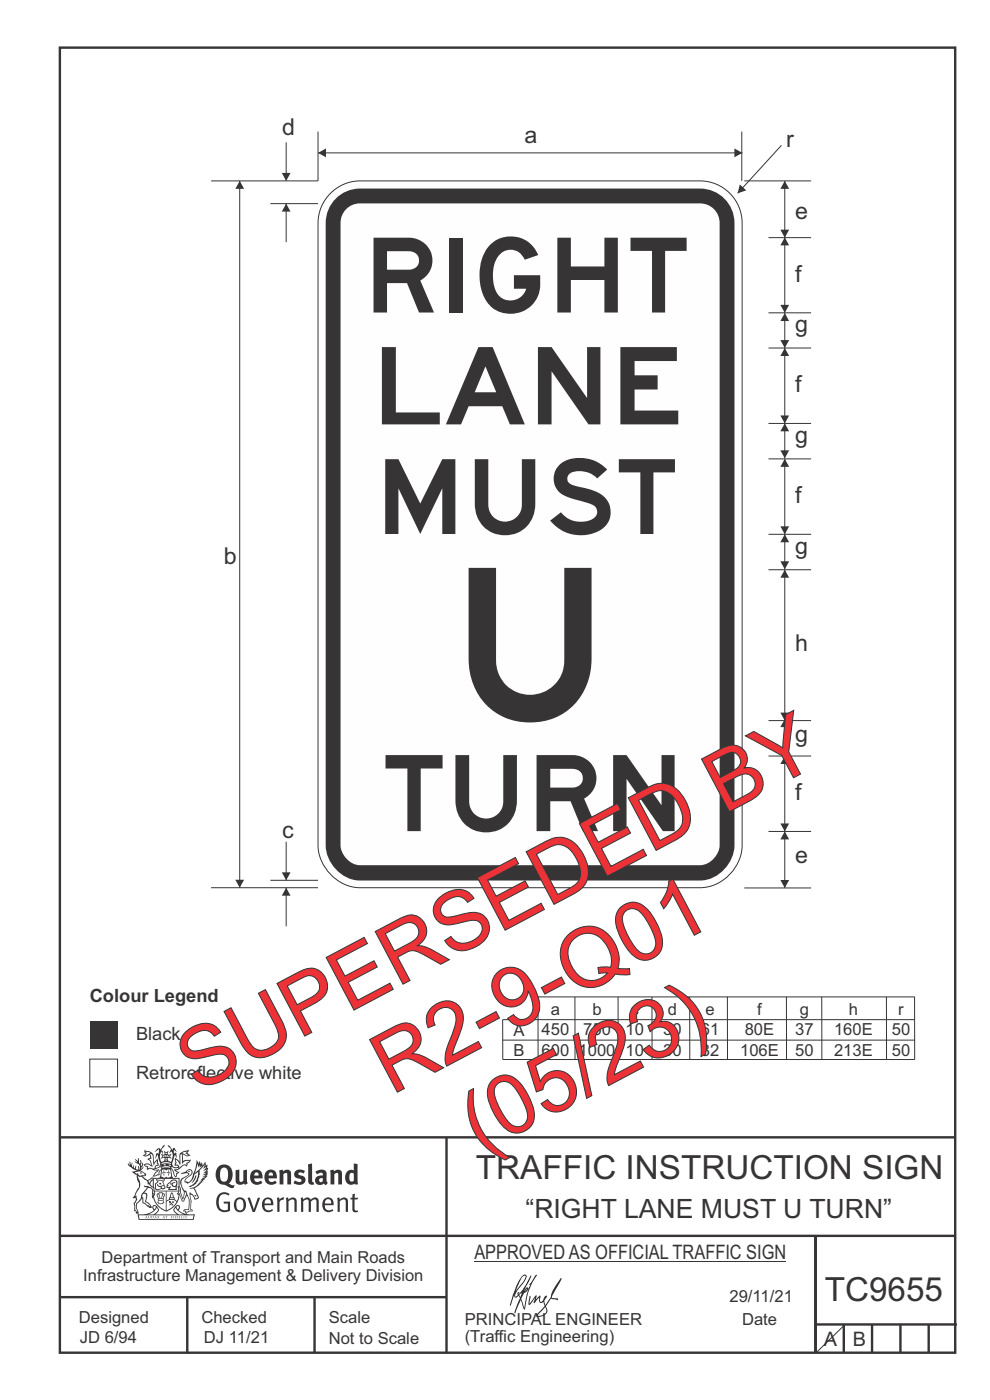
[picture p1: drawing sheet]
<svg xmlns="http://www.w3.org/2000/svg" width="210mm" height="297mm" viewBox="0 0 210 297" stroke-linecap="round" stroke-linejoin="round" font-family="sans-serif">
<path d="M12.7 10.1h189.9v276.9h-189.9z" fill="none" stroke="#373435" stroke-width=".51"/>
<path d="M19.1 216.6h5.8v5.8h-5.8z" fill-rule="evenodd" fill="#373435"/>
<path d="M19.1 224.7h5.8v5.9h-5.8z" fill-rule="evenodd" fill="#fefefe" stroke="#373435" stroke-width=".21"/>
<path d="M122 211.5v13.3M131.1 211.5v13.3M138.3 211.5v13.3M146.3 211.5v13.3M154.3 211.5v13.3M166.8 211.5v13.3M174.3 211.5v13.3M188 211.5l.1 13.3M194 211.5l.1 13.3h-87.4l-.1-8.5h87.5M194.1 211.5h-80v13.3M106.7 220.7h87.4" fill="none" stroke="#373435" stroke-width=".21"/>
<path d="M70.1 41a8.8 8.8 0 0 1 6.3-2.6h72.1a9 9 0 0 1 8.9 8.9v132.1a9.3 9.3 0 0 1-8.9 8.9h-72.1a9.4 9.4 0 0 1-8.9-8.9v-132.1a8.9 8.9 0 0 1 2.6-6.3z" fill-rule="evenodd" fill="#fefefe" stroke="#373435" stroke-width=".21"/>
<path d="M71.6 41.8a7.2 7.2 0 0 1 4.8-1.8h72.1a7.3 7.3 0 0 1 7.3 7.3v132.1a7.8 7.8 0 0 1-7.3 7.4h-72.1a7.8 7.8 0 0 1-7.3-7.4v-132.1a7.3 7.3 0 0 1 2.5-5.5z" fill-rule="evenodd" fill="#373435"/>
<path d="M73.7 44.1a4.1 4.1 0 0 1 2.7-.9h72.1a4.1 4.1 0 0 1 4.2 4.1v132.1a4.6 4.6 0 0 1-4.2 4.2h-72.1a4.6 4.6 0 0 1-4.2-4.2v-132.1a4.2 4.2 0 0 1 1.5-3.2z" fill-rule="evenodd" fill="#fefefe"/>
<path d="M166.5 38.4v12" fill="none" stroke="#373435" stroke-width=".21"/>
<g fill="#373435">
<path d="M166.5 38.4l.9 1.7h-1.9z"/>
<path d="M165.5 48.7h1.9l-.9 1.7z"/>
</g>
<path d="M166.5 66.4v7.4" fill="none" stroke="#373435" stroke-width=".21"/>
<g fill="#373435">
<path d="M166.5 66.4l.9 1.7h-1.9z"/>
<path d="M165.5 72.1h1.9l-.9 1.7z"/>
</g>
<path d="M166.5 89.8v7.4" fill="none" stroke="#373435" stroke-width=".21"/>
<g fill="#373435">
<path d="M166.5 89.8l.9 1.7h-1.9z"/>
<path d="M165.5 95.5h1.9l-.9 1.7z"/>
</g>
<path d="M166.5 113.4v7.4" fill="none" stroke="#373435" stroke-width=".21"/>
<g fill="#373435">
<path d="M166.5 113.4l.9 1.7h-1.9z"/>
<path d="M165.5 119.1h1.9l-.9 1.7z"/>
</g>
<path d="M166.5 73.8v16" fill="none" stroke="#373435" stroke-width=".21"/>
<g fill="#373435">
<path d="M165.5 88.2h1.9l-.9 1.6z"/>
<path d="M166.5 73.8l.9 1.7h-1.9z"/>
</g>
<path d="M166.5 50.4v16" fill="none" stroke="#373435" stroke-width=".21"/>
<g fill="#373435">
<path d="M165.5 64.7h1.9l-.9 1.7z"/>
<path d="M166.5 50.4l.9 1.7h-1.9z"/>
</g>
<path d="M166.5 120.9v32" fill="none" stroke="#373435" stroke-width=".21"/>
<g fill="#373435">
<path d="M165.5 151.2h1.9l-.9 1.7z"/>
<path d="M166.5 120.9l.9 1.7h-1.9z"/>
</g>
<path d="M166.5 176.4v12" fill="none" stroke="#373435" stroke-width=".21"/>
<g fill="#373435">
<path d="M166.5 176.4l.9 1.7h-1.9z"/>
<path d="M165.5 186.7h1.9l-.9 1.7z"/>
</g>
<path d="M166.5 152.6v7.8" fill="none" stroke="#373435" stroke-width=".21"/>
<g fill="#373435">
<path d="M165.5 158.7h1.9l-.9 1.7z"/>
<path d="M166.5 152.6l.9 1.7h-1.9z"/>
</g>
<path d="M166.5 97.4v16" fill="none" stroke="#373435" stroke-width=".21"/>
<g fill="#373435">
<path d="M165.5 111.7h1.9l-.9 1.7z"/>
<path d="M166.5 97.4l.9 1.6h-1.9z"/>
</g>
<path d="M166.5 160.4v16" fill="none" stroke="#373435" stroke-width=".21"/>
<g fill="#373435">
<path d="M166.5 160.4l.9 1.7h-1.9z"/>
<path d="M165.5 174.7h1.9l-.9 1.7z"/>
</g>
<path d="M50.9 38.4v149.9" fill="none" stroke="#373435" stroke-width=".21"/>
<g fill="#373435">
<path d="M49.9 186.7h1.9l-.9 1.6z"/>
<path d="M50.9 38.4l.9 1.7h-1.9z"/>
</g>
<path d="M60.7 30.2v8.2" fill="none" stroke="#373435" stroke-width=".21"/>
<path d="M59.8 36.7h1.8l-.9 1.7z" fill="#373435"/>
<path d="M60.7 178.6v8.2" fill="none" stroke="#373435" stroke-width=".21"/>
<path d="M59.8 185.1h1.8l-.9 1.7z" fill="#373435"/>
<path d="M60.7 43.2v8.2" fill="none" stroke="#373435" stroke-width=".21"/>
<path d="M60.7 43.2l.9 1.7h-1.8z" fill="#373435"/>
<path d="M60.7 188.3v8.2" fill="none" stroke="#373435" stroke-width=".21"/>
<path d="M60.7 188.3l.9 1.7h-1.8z" fill="#373435"/>
<g fill="none" stroke="#373435" stroke-width=".21">
<path d="M44.8 38.4h22.7M67.5 32.4h90M157.9 38.4h14.2M57.4 43.2h10.1M163 50.4h9.1M163 66.4h9.1M163 73.8h9.1M163 89.8h9.1M163 97.4h9.1M163 113.4h9.1M163 120.9h9.1M163 152.9h9.1"/>
<path d="M163 160.4h9.1M163 176.4h9.1M44.8 188.3h22.7M57.4 186.8h10.1M157.9 188.4h14.2"/>
</g>
<g fill="#373435">
<path d="M67.5 32.4l1.7-.9v1.9z"/>
<path d="M155.8 31.5l1.7 .9-1.7 1z"/>
</g>
<path d="M67.5 27.9v10.5M157.4 27.9v10.5M165.8 30.8l-9.3 10.2" fill="none" stroke="#373435" stroke-width=".21"/>
<path d="M156.9 39.1l1.4 1.3-1.8 .6z" fill="#373435"/>
<path d="M12.7 241.3h190M94.7 241.4v45.8M12.7 275.2h82M12.7 262.2h190.1M39.7 275.2v12M66.7 275.2v12M173 262.2v24.8M173 281h30M179 281v6M185 281v6M191 281v6M197 281v6" fill="none" stroke="#373435" stroke-width=".51"/>
<g fill="#373435">
<path d="M47 247.9a2.55 2.55 0 0 0 .1 2.7l.3 .1a.81 .81 0 0 0 .9-.9l.1-.6a1.04 1.04 0 0 0-1.1-1.4zM46.4 247.5a1.82 1.82 0 0 1 2-.2 1.82 1.82 0 0 1 .9 1.9 2.29 2.29 0 0 1-.8 1.9l.7 .4h.6l-.2 .5a2.87 2.87 0 0 1-2-.6 2.12 2.12 0 0 1-1.7-3.2z" fill-rule="evenodd"/>
<path d="M50 248.3l.8-.2v2a.46 .46 0 0 0 .2 .6 .46 .46 0 0 0 .6-.2v-2.2l.8-.2v2.4l.2 .6-.6 .3-.2-.3a1.02 1.02 0 0 1-1.2 .2 1.02 1.02 0 0 1-.6-1z" fill-rule="evenodd"/>
<path d="M54.1 248.9l-.2 .5h1a.49 .49 0 0 0-.2-.6 .49 .49 0 0 0-.6 .1zM53.4 248.6a1.34 1.34 0 0 1 1.7-.3 1.34 1.34 0 0 1 .6 1.5v.2h-1.8a.77 .77 0 0 0 .6 .8 .77 .77 0 0 0 .9-.3l.3 .4a1.59 1.59 0 0 1-2.1 .2 1.59 1.59 0 0 1-.5-2z" fill-rule="evenodd"/>
<path d="M57.1 248.9l-.1 .5h.9a.49 .49 0 0 0-.2-.6 .49 .49 0 0 0-.6 .1zM56.5 248.6a1.34 1.34 0 0 1 1.6-.3 1.34 1.34 0 0 1 .6 1.5v.2h-1.7a.77 .77 0 0 0 .5 .8 .77 .77 0 0 0 .9-.3l.3 .4a1.59 1.59 0 0 1-2.1 .2 1.59 1.59 0 0 1-.4-2z" fill-rule="evenodd"/>
<path d="M59.2 248.3l.7-.2 .1 .4a.95 .95 0 0 1 1.1-.3 .95 .95 0 0 1 .6 .8v2.3h-.8v-2.3a.46 .46 0 0 0-.8 .1v2.2h-.8z" fill-rule="evenodd"/>
<path d="M62.6 248.5a1.75 1.75 0 0 1 2.1-.1l-.3 .6-.5-.2a.43 .43 0 0 0-.6 .2l.4 .4a1.04 1.04 0 0 1 1.1 1.1 1.04 1.04 0 0 1-1.3 .9l-1.2-.4 .2-.6 1.1 .4 .4-.4a.88 .88 0 0 0-1.1-.5l-.3-.2-.2-.4z" fill-rule="evenodd"/>
<path d="M65.3 247l.9-.2v3.8l.3 .2 .2 .5a.88 .88 0 0 1-1-.1 .88 .88 0 0 1-.3-.9z" fill-rule="evenodd"/>
<path d="M67.9 250a.43 .43 0 0 0-.1 .7 .43 .43 0 0 0 .7-.1v-.7zM66.9 248.6a1.7 1.7 0 0 1 2.3 .1l.1 1.9 .3 .4-.5 .4-.4-.3a1.03 1.03 0 0 1-1.7-.1 1.03 1.03 0 0 1 .8-1.6h.7v-.4a.8 .8 0 0 0-1.3 .2z" fill-rule="evenodd"/>
<path d="M70 248.3l.7-.2 .1 .4a.95 .95 0 0 1 1.1-.3 .95 .95 0 0 1 .6 .8v2.3h-.7l-.1-2.3a.46 .46 0 0 0-.8 .1v2.2h-.8z" fill-rule="evenodd"/>
<path d="M74.4 248.9a1.48 1.48 0 0 0 0 1.7l.4 .1 .3-.2v-1.5l-.3-.2zM75 246.8l.8 .2 .2 4.3h-.8v-.2a1.26 1.26 0 0 1-1.5 .1 1.26 1.26 0 0 1-.5-1.4 1.29 1.29 0 0 1 .5-1.3 1.29 1.29 0 0 1 1.4-.1z" fill-rule="evenodd"/>
<path d="M46.5 253.3a1.72 1.72 0 0 1 2.2 .1l-.2 .3a1.24 1.24 0 0 0-1.5-.2 1.24 1.24 0 0 0-.6 1.3 1.49 1.49 0 0 0 1.3 2l.6-.2v-1.2h-.8l-.1-.5h1.4v2a1.93 1.93 0 0 1-2.3-.1 1.93 1.93 0 0 1-.6-2.2l.2-.7z" fill-rule="evenodd"/>
<path d="M50.4 254.6a1.65 1.65 0 0 0 .3 2.2 .99 .99 0 0 0 .9-1.5 .78 .78 0 0 0-.3-.8 .78 .78 0 0 0-.9 .1zM50.1 254.3a1.33 1.33 0 0 1 1.5 0 1.33 1.33 0 0 1 .6 1.4 1.31 1.31 0 0 1-1.3 1.5 1.31 1.31 0 0 1-1.3-1.6l.1-.5z" fill-rule="evenodd"/>
<path d="M52.5 254.1l.5-.1 .9 2.6 .8-2.5h.5l-1.1 3h-.5z" fill-rule="evenodd"/>
<path d="M56.3 254.6l-.2 .7h1.4a.7 .7 0 0 0-.3-.8 .7 .7 0 0 0-.9 .1zM55.9 254.5a1.22 1.22 0 0 1 1.6-.3 1.22 1.22 0 0 1 .5 1.5h-1.9a.93 .93 0 0 0 .5 1 .93 .93 0 0 0 1.1-.2l.2 .3a1.43 1.43 0 0 1-1.8 .1 1.43 1.43 0 0 1-.5-1.7z" fill-rule="evenodd"/>
<path d="M58.7 254.2l.5-.2 .1 .5 .4-.3 .6-.1-.2 .5a.66 .66 0 0 0-.8 .6v1.9h-.5z" fill-rule="evenodd"/>
<path d="M60.6 254.2l.5-.2 .1 .5a.94 .94 0 0 1 1-.4 .94 .94 0 0 1 .7 .7v2.3h-.4l-.1-2.5a.81 .81 0 0 0-1.2 .3v2.2h-.5z" fill-rule="evenodd"/>
<path d="M63.8 254.2l.4-.2 .1 .5 .4-.3a.78 .78 0 0 1 1.2 .3 .9 .9 0 0 1 1-.5 .9 .9 0 0 1 .7 .9v2.2h-.5v-2.4a.67 .67 0 0 0-1.1 .2v2.2h-.5v-2.3l-.4-.3-.8 .4v2.2h-.4z" fill-rule="evenodd"/>
<path d="M69.1 254.6l-.2 .7h1.4a.7 .7 0 0 0-.3-.8 .7 .7 0 0 0-.9 .1zM68.7 254.5a1.22 1.22 0 0 1 1.6-.3 1.22 1.22 0 0 1 .5 1.5h-1.9a.93 .93 0 0 0 .5 1 .93 .93 0 0 0 1.1-.2l.2 .3a1.44 1.44 0 0 1-1.8 .1 1.44 1.44 0 0 1-.5-1.7z" fill-rule="evenodd"/>
<path d="M71.5 254.2l.5-.2 .1 .5a.94 .94 0 0 1 1-.4 .94 .94 0 0 1 .7 .7v2.3h-.5l-.1-2.5a.81 .81 0 0 0-1.1 .3v2.2h-.5z" fill-rule="evenodd"/>
<path d="M74.8 253.4l.5-.1-.1 .8h.8l-.2 .4h-.6v2.2l.2 .1h.5l.1 .3a.75 .75 0 0 1-1.3-.6v-2h-.3v-.4h.3z" fill-rule="evenodd"/>
<path d="M30.8 244.3l1.1 .3-.9 .5-.3 .1 .5-.6zM31.8 244.9l.3-.1a2.44 2.44 0 0 1 .4 2l.1 .5 .7-1-.1 .5 .2 .3a.57 .57 0 0 0-.6 .8l-.9-.1-.5 .1 .1-.5-.8-.2 .7-.2 .9 .5 .1-.1-.5-1.3-.3-.1 .5-.1zM30.8 243.9l-.2 .5 .3 .3-.6 .4a1.04 1.04 0 0 0 1.4-.1l.2 .7h-.4l-.2 .4a.94 .94 0 0 1 .8 1.1l-.2-.1a1.16 1.16 0 0 0-1.4-.1l.2 .4 .5 .2v.5l.2 .2 .1-.2a.94 .94 0 0 1 1.1 .2h.9l-1.2 1.3a1.13 1.13 0 0 0 1.1-.3h.5l-.1-.5 .5-.7a.83 .83 0 0 0-.6 1.1l-.3-.1-.7 .3 1.1-1.3-.5 .1-.6-.1 1.3-.5-.1-.1-.9 .3 .1-.3 .1-.2 .4 .1 .1-.3-.2-.4v-.6l-.2-.3-.7 .9v-.7a1.42 1.42 0 0 0-1.6-1.8z" fill-rule="evenodd"/>
<path d="M38.6 244.7l.4-.3 .7-.1-.5 .4 .8 .4h-.4zM38.3 244.9h.3v2a1.68 1.68 0 0 1 1.6-.7l-.8 .5 .1 .5a1.1 1.1 0 0 0-1.5 .6v-.4l-.3-.3h-.4l.2-.4-.2-.7a1.42 1.42 0 0 1 .8 1.1l.2-.1zM37.2 245.6v1l-.1 .3v.5l.5-.1 .2 .2a.96 .96 0 0 1-1.1-.1l-.2 .1a1.06 1.06 0 0 0 1.3 .2v.1a.72 .72 0 0 1-.9 .2l.3 .5 .5 .3-.4 .1v.7l-.3-.4-.4-1.1-.4-.4 .5 .9a1.54 1.54 0 0 0 .6 1.2l.2-.3a.58 .58 0 0 1 .5-.7l.1-.2h-.3l-.5-.3 1-.5a.93 .93 0 0 1 1.1-.5l.1 .2 .2-.1 .1-.5a.99 .99 0 0 0 .7-.9l-1.4 .1-.3 .3v-1.5l.8 .4 .9-.3h-.3l-.5-.4 .4-.7-.7 .2a1.46 1.46 0 0 0-1.3 2.1v.4l-.2-.4z" fill-rule="evenodd"/>
<path d="M35.7 248.4h.2l-.1 .4 .3 .1h-.3l-.1 .5v-.5l-.3-.1h.3z" fill-rule="evenodd"/>
<path d="M34.7 248.4h.2l-.1 .4h.3l-.3 .1v.5l-.1-.5h-.3l.3-.1z" fill-rule="evenodd"/>
<path d="M34.4 248.2a.57 .57 0 0 1 .9 .2 .57 .57 0 0 1 .8-.2l.2 1.4-.1 .1a.57 .57 0 0 1-.9-.1 .69 .69 0 0 1-1.1 0zM34.2 247.5l-.2 2.1-.2 .4h2.9l-.2-.4-.2-2.1h-.2v.3l-.8-.1-.9 .1v-.3z" fill-rule="evenodd"/>
<path d="M34.3 251.8a.3 .3 0 0 0 .6 0 .3 .3 0 0 0-.6 0zM33.3 250.4l.4 .3-.4 .3a.79 .79 0 0 0 .1 1.3l.7-.2-.1-.3a.55 .55 0 0 1-.7-.6h.2l.1 .3 .4 .1 .7-.1-.3-.8 .4-.3-.8 .1zM33 250.1l1.2 .2 .8-.2-.4 .7 .5 1.1a.56 .56 0 0 1-.8 .3l-.2 .1a.73 .73 0 0 1-1 .1 .73 .73 0 0 1-.2-.9v-.4l.5-.4z" fill-rule="evenodd"/>
<path d="M35.7 251.3l.6-.5a.58 .58 0 0 1 1-.1 .58 .58 0 0 1-.4 .9l-.3-.3a.43 .43 0 0 1 .6-.3v-.1a.57 .57 0 0 0-.8 .2l-.2-.1-.2 .2 .4 .1a.55 .55 0 0 0 .9 .5v.5h-1.3l.3-.4-.1-.2-.6 .2 .2-.3-.2-.1zM35.5 251.2l-.1 .2a.39 .39 0 0 0 .1 .7l.4-.1-.2 .5h1.8v-.8a.86 .86 0 0 0-.1-1.3 .86 .86 0 0 0-1.3 .3z" fill-rule="evenodd"/>
<path d="M36 254.2h.9v.2h-.9zM36.4 253.2l.3 .8h-.5zM36.4 252.9l-.3 .5-.1 .6h-.2v.5l-.6 .3 .1 .2a1.48 1.48 0 0 1 2.2 .1l.1-.1-.5-.5v-.5h-.2l-.1-.6z" fill-rule="evenodd"/>
<path d="M35.9 254.8l.3 .1 .1 .4 .3-.3-.1-.2a.38 .38 0 0 1 .4 .5l-.2-.2-.2 .3 .3 .2-.3 .2-.2-.3-.3 .3-.1-.1 .3-.4-.1-.1-.1 .1z" fill-rule="evenodd"/>
<path d="M34.6 253.4h.2v.2l-.3 .7-.2-.1zM33.7 254.7h.8l.1 .2a.55 .55 0 0 1-.9 .4l.1-.2h-.2zM33.4 253.4h.2l.3 .8-.2 .1zM33.6 254.4h.8l.2 .1-.8 .1zM33.8 253.2h.6l-.2 1h-.2zM33.4 253.2l-.2 .3 .4 1.2a.48 .48 0 0 0-.1 .5 .48 .48 0 0 0 .4 .3l.6-.1a.49 .49 0 0 0 .2-.7l.3-1.2-.2-.3a1.42 1.42 0 0 0-1.4 0z" fill-rule="evenodd"/>
<path d="M33.7 251h.5v.3h-.3z" fill-rule="evenodd"/>
<path d="M41.4 249.5l.3-.2-.3 .9-.5 .7h-.3l.5-.7z" fill-rule="evenodd"/>
<path d="M39.7 248.4l.4-.2 .5 .2a.88 .88 0 0 1-.6 1.1 1.22 1.22 0 0 0-.8 1.4l.4 .1a.72 .72 0 0 0 1-.4l.5-.8 .1-.6 .8-.6v.3a2.85 2.85 0 0 1-2 2.8l.1 .1a2.13 2.13 0 0 0 1.9-1.4v-.3a2.01 2.01 0 0 0 .3-1.8l1.1-1.3-.4 1 .7-.5-.7 1 .9-.4-.9 .9 .8-.2-.9 .5 .8-.1-.9 .5h.8l-.8 .2 .3 .2h-.5l.2 .4-.3-.1 .1 .3h-.3l.1 .3h-.2a2.16 2.16 0 0 1-1.9 1v.2h.5a.76 .76 0 0 1 .7 .7l.5 1.2-.6 .2a1.45 1.45 0 0 0-1.2-1.3l.2 1.8v1.9l.3 .2a1.07 1.07 0 0 0-1.2 .4v-.3l-.5-.2a.87 .87 0 0 1 1.1 0l.1-.8a4.4 4.4 0 0 0-.6-3.1l-.1-.3h-.2a2.16 2.16 0 0 1-.8-2.2l.3-.3 1.3-.8a.55 .55 0 0 0-.5-.7zM37.9 251.8a.76 .76 0 0 1 .3 1.1l.6 1.6 .4-1.6h.1a.61 .61 0 0 1 0 .9l-.3 .9h-.3l-.6-1.6-.3 .2a1.18 1.18 0 0 0 .1-1.5zM41.9 246.9l.2 .8 .2-.5 .1 .6 .3-.5a1.9 1.9 0 0 1-1.1 1.4l-.3 .2zM38.3 249l1.4-.1 .1 .1v.3l-.4 .3a1.26 1.26 0 0 0-1 1.9l.2 .7a1.84 1.84 0 0 1 .2 2l-.5-1.3a.96 .96 0 0 0-.4-1.3l-.3 .3a.78 .78 0 0 1-.1 1.3l.1 .2h.5l.3 1.1a.38 .38 0 0 0 .2 .4 .38 .38 0 0 0 .5-.1l.5-1.2a2.94 2.94 0 0 1 .4 2.5v.5h-.8l-.3 .3v.2l.4-.1 .1 .4 .2 .1a1.02 1.02 0 0 1 1.3-.4l-.1-.4-.3-.2 .1-1.7-.2-1.4 .1 .1a1.14 1.14 0 0 1 .7 .9 .63 .63 0 0 0 .9-.2 .63 .63 0 0 0-.2-.8l-.7-1.3 1-.6 .2-.3 .2-.1v-.2h.3l-.1-.3h.4l-.2-.3 .5-.1-.2-.2 .6-.4 .1-.2-.3 .1 .5-.6-.3 .1 .2-.6-.3 .2 .3-.5v-.4l-.3 .2 .2-.6v-.2l-.4 .2-.1-.8-.6 .8-.1-.7-.2 .5-.3-.8-.1 .6-.5-.8-.2 1.4-.6 1.9a1.81 1.81 0 0 1-.9 1.4l-.7-.2a1.75 1.75 0 0 1 1.2-1.2 .75 .75 0 0 0 .1-1.3 .75 .75 0 0 0-1.2 .5z" fill-rule="evenodd"/>
<path d="M41.2 253.6l.3-.1 .2 .3h-.4z" fill-rule="evenodd"/>
<path d="M29.4 257.8h11.7l-.2 .8h-11.3zM31.4 257.7l.5-.2a2.48 2.48 0 0 0 1.3-1.3l.3 .6-.5 .6-.5 .3zM32.6 256l.3-.1 .1 .1-.2 .6zM37.2 256.2a2.65 2.65 0 0 0 1.9 1.5h-1.1l-.5-.3-.5-.6zM37.5 256l.1-.1 .3 .1-.2 .6zM29.2 257.6l.2 1.2h11.7l.2-1.1-.2-.1a4.1 4.1 0 0 1-3.2-.8l.2-.4-.1-.6a1.06 1.06 0 0 0-1.2 .9l.2 .4 .6 .6h-4.7l.2-.2a.84 .84 0 0 0 .6-.7 .84 .84 0 0 0-.4-.9l-.3-.2-.5 .1-.1 .6 .2 .4a4.2 4.2 0 0 1-3.4 .8z" fill-rule="evenodd"/>
<path d="M31 258.1l.1 .2h-.2zM31 258l-.2 .5 .3-.1 .2 .1z" fill-rule="evenodd"/>
<path d="M31.4 258h.2v.4a.25 .25 0 0 0 .3-.1 .25 .25 0 0 0-.1-.3h.1a.29 .29 0 0 1 0 .4 .29 .29 0 0 1-.4 0 .29 .29 0 0 1 0-.4z" fill-rule="evenodd"/>
<path d="M32.2 258h.1a.22 .22 0 0 1 .3 .2 .22 .22 0 0 1-.4 .2zM32.1 258v.5a.33 .33 0 0 0 .5-.1 .33 .33 0 0 0-.1-.4 .33 .33 0 0 0-.4 0z" fill-rule="evenodd"/>
<path d="M33 258.1l.1 .2h-.2zM33 258l-.3 .5 .4-.1 .2 .1z" fill-rule="evenodd"/>
<path d="M33.4 258h.1l.1 .2 .2-.2-.2 .2 .2 .3-.2-.2-.1 .2h-.2l.3-.3z" fill-rule="evenodd"/>
<path d="M34.7 258.1l.1 .2h-.2zM34.7 258l-.2 .5 .3-.1 .2 .1z" fill-rule="evenodd"/>
<path d="M35.1 258h.4h-.2l.1 .5h-.2v-.5z" fill-rule="evenodd"/>
<path d="M36.3 258h.3h-.2v.2h.2h-.2l.1 .3h-.2z" fill-rule="evenodd"/>
<path d="M36.8 258h.2v.5h-.2z" fill-rule="evenodd"/>
<path d="M37.3 258a.22 .22 0 0 1 .3 .2 .22 .22 0 0 1-.3 .2zM37.2 258v.5a.33 .33 0 0 0 .4-.1 .33 .33 0 0 0 0-.4 .33 .33 0 0 0-.4 0z" fill-rule="evenodd"/>
<path d="M37.9 258h.3h-.2v.2h.2h-.2l.1 .2 .1 .1h-.3z" fill-rule="evenodd"/>
<path d="M38.4 258h.2v.4l.1 .1h-.3z" fill-rule="evenodd"/>
<path d="M38.9 258h.2v.5h-.2z" fill-rule="evenodd"/>
<path d="M39.4 258h.2l-.2 .1 .2 .3-.1 .1h-.2v-.1h.2z" fill-rule="evenodd"/>
<path d="M34.3 246.8a1.51 1.51 0 0 1 2 .2 2.67 2.67 0 0 0-2.1 0zM35.7 247l.5 .2 .1 .2-.5-.1zM34.6 247.1l.5-.1 .1 .2-.4 .1zM34.1 247.3l.2 .1-.2 .1zM35 246.3l.3-.2 .2 .2zM34.9 245.1h.3v.4h-.2zM35 244.5l.3 .2 .2-.2-.1 .4h-.3zM35.1 245.7h.3l.1 .4-.2-.2-.3 .2zM35.4 245.1h.2l-.1 .4h-.2zM34.5 245.1l.2 .1 .1 .2-.3 .2 .1-.3zM35.8 245.2l.2-.1-.1 .2 .1 .3-.3-.2zM32.8 244.3l.9-.5v1l-.2-.1-.4 .1-.2 1.1 .5-1 .2 .9a1.84 1.84 0 0 1 .2 1.7l.4 .1a2.48 2.48 0 0 1 2.2 .1l.3-.3-.2-.6 .7-1.8 .4 .6-.3-1-.1-.1-.3 .3v-.9l.6 .4-.5-.7-.3 .1-.1 .3-.6-.8-.4-.3 .1 .4 .6 .6-.4 .8 .4-.4a2.06 2.06 0 0 1 0 2.2l-.6-.2-.2-.6 .2-.1 .7 .2-.3-.5 .3-.5-.6 .2-.3-.1 .3-.8-.5 .4-.6-.4 .3 .8-.2 .1-.7-.2 .3 .5-.3 .5 .7-.2 .2 .1-.2 .6-.6 .3a2.02 2.02 0 0 1 .1-2.3l.2 .5v-.6l-.3-.1 .8-1.2-.5 .3-.5 .7-.1-.3a.8 .8 0 0 0-.9 .5z" fill-rule="evenodd"/>
<path d="M29.3 249.5l.2 .2a.61 .61 0 0 1 .9 .3l.2 .2a.8 .8 0 0 1 .7 1l.3 .1 .6 .6a1 1 0 0 1 .5 1l-.1 .7v-.5h-.1a.96 .96 0 0 0-.8-1.3l-.3-.2h-.6l-.1-.1-.2 .1 .2 .3h.5l-1.1 1.4-.2 .9-.4 .6a1.33 1.33 0 0 0-.5 1.8l.1 .5a1.26 1.26 0 0 1-.4-1.4l-.1-.4a1.56 1.56 0 0 0 .3-1.7l-.2 .2 .2-.5a3.2 3.2 0 0 0 .6-3zM30.4 253.3h.4a2.06 2.06 0 0 1 0 1.6l.7 .5 .4 .5-.6-.2-.9-.6v-.9a.51 .51 0 0 1 0-.9zM28.6 248.7a1.52 1.52 0 0 1 2.2 .6l-1.1 .1-.2-.1-.2-.4-.4 .1zM27.5 246.4l.1 .9-.4-.5-.1 .1a3.1 3.1 0 0 0 2 1.5l-1 .1 .5 .6 .4 .1 .1 1.1a1.84 1.84 0 0 1-.2 2.5l-.4 .9-.4 .4 .2 .1 .5-.1v.4l-.1 .5-.3 .2v1.8l.2-.1 .3 .6h.2l.4-.1-.2-.4a1.3 1.3 0 0 1 0-1.7l.8-1.1 .2 1.1 .5 .2 .5 .6 .2-.2 .2 .4 .5-.1a1.85 1.85 0 0 0-1.3-1.3l.2-.3a1.39 1.39 0 0 0 0-1.5h-.5l.5-.6a.66 .66 0 0 1 .8-.4 .66 .66 0 0 1 .4 .9l-.1 .4h.2v.1l-.2 .3 .2 .5 .1-.3a2.24 2.24 0 0 0 .1-2.2 .73 .73 0 0 1-.7-.6 .73 .73 0 0 1 .6-.8v-.2a.94 .94 0 0 0-.8 .8 .48 .48 0 0 1-.1-.5 .48 .48 0 0 1 .4-.3l.6-.3a.51 .51 0 0 0-.8 .2l-.5 .3-1.1-.8 .7-.1 .1-.5-1.1-.6 .4-.5 .1-.4-.5 .5v-.2a.69 .69 0 0 0 .3-1.1l-.1 .5-.2 .2 .1-1-.3-.3 .1 .6-.1 .2-.4-1.2v.6l-.7-.3 .5 .6-.6-.2 .3 .3a1 1 0 0 1 .8 1.5l-.2-.8-.1 .8-.5-.2v-.7l-.2 .6-.2-.1-.1-.6-.1 .4-.2-.2 .1-.7-.3 .5z" fill-rule="evenodd"/>
<path d="M29.6 248.9l.3-.2 .2 .3z" fill-rule="evenodd"/>
<path d="M32.4 249.9h5.7v2.1l-.2-.2v-1.7h-5.3v2.5h5.3v-.7l.1 .2-.1 1.1v-.4h-2.6v4a4.1 4.1 0 0 0 2.7-3.6l.1-.1a4 4 0 0 1-2.9 3.9 4.2 4.2 0 0 1-2.8-4.7l.1 1.3 .1-.1a3.8 3.8 0 0 0 2.6 3.3v-4h-2.6l-.2-.8z" fill-rule="evenodd"/>
<circle cx="40.1" cy="248.5" r=".17"/>
</g>
<g fill="#252726">
<path d="M111.7 273.5l.1-.1-.5 .6zM110.5 274.3l.2 .2-.3 .7-.3-.4zM110.9 270.8l.6-.1a9.3 9.3 0 0 1-2 3.2l-.2 .2 1.1-2.5zM110.7 270.8a14.7 14.7 0 0 0-2.2 5l-.4 1.1 .2 .1 .8-2.3a.42 .42 0 0 0 .2 .6 .42 .42 0 0 0 .6-.3l.1-.1 .3 .5-1.1 3.2h.1l1.2-2.8 .6 1.8 .2 .3 .1-.5a13.5 13.5 0 0 1 2.1-6.2l.4-.6-.1-.2-1.6 2.2 .4-.1a14.9 14.9 0 0 0-1.4 5l-.3-1.1a1.39 1.39 0 0 1 .1-1.8l.1-.3a.92 .92 0 0 0 .8-1.1 .75 .75 0 0 0-.7 .7l-.1 .1 1.6-3.3-.1-.1-.4 .7a10.5 10.5 0 0 1-2.2 3.3l.2-.4a.32 .32 0 0 0-.4 .1 .32 .32 0 0 0 .1 .4l-.6 .4a3.2 3.2 0 0 1 1.2-2.2l.5-.6a2.49 2.49 0 0 0 .7-1.7l-.4-.2z" fill-rule="evenodd"/>
<path d="M115.7 277.3a1.15 1.15 0 0 1 0 1.3 1.15 1.15 0 0 1-1.1 .6h-.6zM112.3 275l-.2 1.6 .2 .3 1.2-1.5-.3 1.1 1.2-1.2a.94 .94 0 0 0 .4 1.2l.5-.3 .3 .9-1.2 1.3a.98 .98 0 0 0-.6 1 1.9 1.9 0 0 0 2.3-1.3v-.3a1.02 1.02 0 0 1 .2-1.4l.6-.9 1.5 .3-.3-.5v.2l-1-.1v-.3l1.9-3.5 .1-.3-.1-.2-1.8 2.8a6.6 6.6 0 0 1-1.5 3l-.1-.3a1.01 1.01 0 0 1 .3-1.3l.1-.3-.2-.1-.4 .4-.2 .5-.5 .4-.2-.3 .1-.9-.1-.1-.9 .9 .2-.9-.1-.1-1.4 1.8 .3-1.4-.1-.2z" fill-rule="evenodd"/>
</g>
<path d="M100.6 267.7h66.2M178.9 281.4l-5.9 5.7" fill="none" stroke="#373435" stroke-width=".21"/>
<text font-size="44.8" fill="#373435" x="95.2" y="152.7">U</text>
<text font-size="22.8" fill="#373435" x="78.9" y="90">LANE</text>
<text font-size="22.4" fill="#373435" x="81.1" y="176.3">TURN</text>
<g font-size="22" fill="#373435">
<text x="77.2" y="66.3">RIGHT</text>
<text x="79.7" y="113.3">MUST</text>
</g>
<g font-size="17.6" fill="#ed3237">
<text x="41.8" y="231.9" transform="rotate(-28 41.8 231.9)">SUPERSEDED BY</text>
<text x="83.1" y="232.4" transform="rotate(-28 83.1 232.4)">R2-9-Q01</text>
<text x="101.8" y="244.8" transform="rotate(-28 101.8 244.8)">(05/23)</text>
</g>
<g font-size="7.1" fill="#373435">
<text x="101" y="250.1">TRAFFIC INSTRUCTION SIGN</text>
<text x="175" y="276.1">TC9655</text>
</g>
<text font-size="5.6" fill="#373435" x="111.5" y="258.5">“RIGHT LANE MUST U TURN”</text>
<g font-size="4.9" fill="#373435">
<text x="59.8" y="28.6">d</text>
<text x="111.2" y="30.3">a</text>
<text x="166.8" y="31.1">r</text>
<text x="168.7" y="46.4">e</text>
<text x="168.7" y="59.7">f</text>
<text x="168.7" y="70.5">g</text>
<text x="168.7" y="83.2">f</text>
<text x="168.7" y="94">g</text>
<text x="168.7" y="106.7">f</text>
<text x="47.5" y="119.7">b</text>
<text x="168.7" y="117.5">g</text>
<text x="168.7" y="138.2">h</text>
<text x="168.7" y="157.5">g</text>
<text x="168.7" y="169.8">f</text>
<text x="59.8" y="177.8">c</text>
<text x="168.7" y="183.1">e</text>
</g>
<g font-size="4.2" fill="#373435">
<text x="100.6" y="267.2">APPROVED AS OFFICIAL TRAFFIC SIGN</text>
<text x="174.7" y="285.6">A</text>
<text x="180.9" y="285.6">B</text>
</g>
<g font-size="3.9" fill="#373435">
<text x="19" y="212.6">Colour Legend</text>
<text x="28.9" y="220.7">Black</text>
<text x="28.9" y="228.9">Retroreflective white</text>
</g>
<g font-size="3.5" fill="#373435">
<text x="116.8" y="215.3">a</text>
<text x="125.7" y="215.3">b</text>
<text x="133.8" y="215.3">c</text>
<text x="141.7" y="215.3">d</text>
<text x="149.7" y="215.3">e</text>
<text x="160.6" y="215.3">f</text>
<text x="169.7" y="215.3">g</text>
<text x="180.1" y="215.3">h</text>
<text x="190.5" y="215.3">r</text>
<text x="109" y="219.7">A</text>
<text x="114.9" y="219.7">450</text>
<text x="123.7" y="219.7">750</text>
<text x="132.7" y="219.7">10</text>
<text x="140.7" y="219.7">30</text>
<text x="148.7" y="219.7">61</text>
<text x="158" y="219.7">80E</text>
<text x="168.7" y="219.7">37</text>
<text x="176.9" y="219.7">160E</text>
<text x="189.2" y="219.7">50</text>
<text x="109" y="224">B</text>
<text x="114.9" y="224">600</text>
<text x="122.7" y="224">1000</text>
<text x="132.7" y="224">10</text>
<text x="140.7" y="224">30</text>
<text x="148.7" y="224">82</text>
<text x="157" y="224">106E</text>
<text x="168.7" y="224">50</text>
<text x="176.9" y="224">213E</text>
<text x="189.2" y="224">50</text>
<text x="21.6" y="267.9">Department of Transport and Main Roads</text>
<text x="17.7" y="271.8">Infrastructure Management &amp; Delivery Division</text>
<text x="16.7" y="280.6">Designed</text>
<text x="42.7" y="280.6">Checked</text>
<text x="69.7" y="280.6">Scale</text>
<text x="98.6" y="281.2">PRINCIPAL ENGINEER</text>
<text x="154.7" y="276.2">29/11/21</text>
<text x="157.4" y="281.2">Date</text>
<text x="16.9" y="284.8">JD 6/94</text>
<text x="43.3" y="284.8">DJ 11/21</text>
<text x="69.7" y="285.2">Not to Scale</text>
<text x="98.6" y="284.7">(Traf</text>
<text x="104.9" y="284.7">f</text>
<text x="104.9" y="284.7">ic Engineering)</text>
</g>
</svg>
